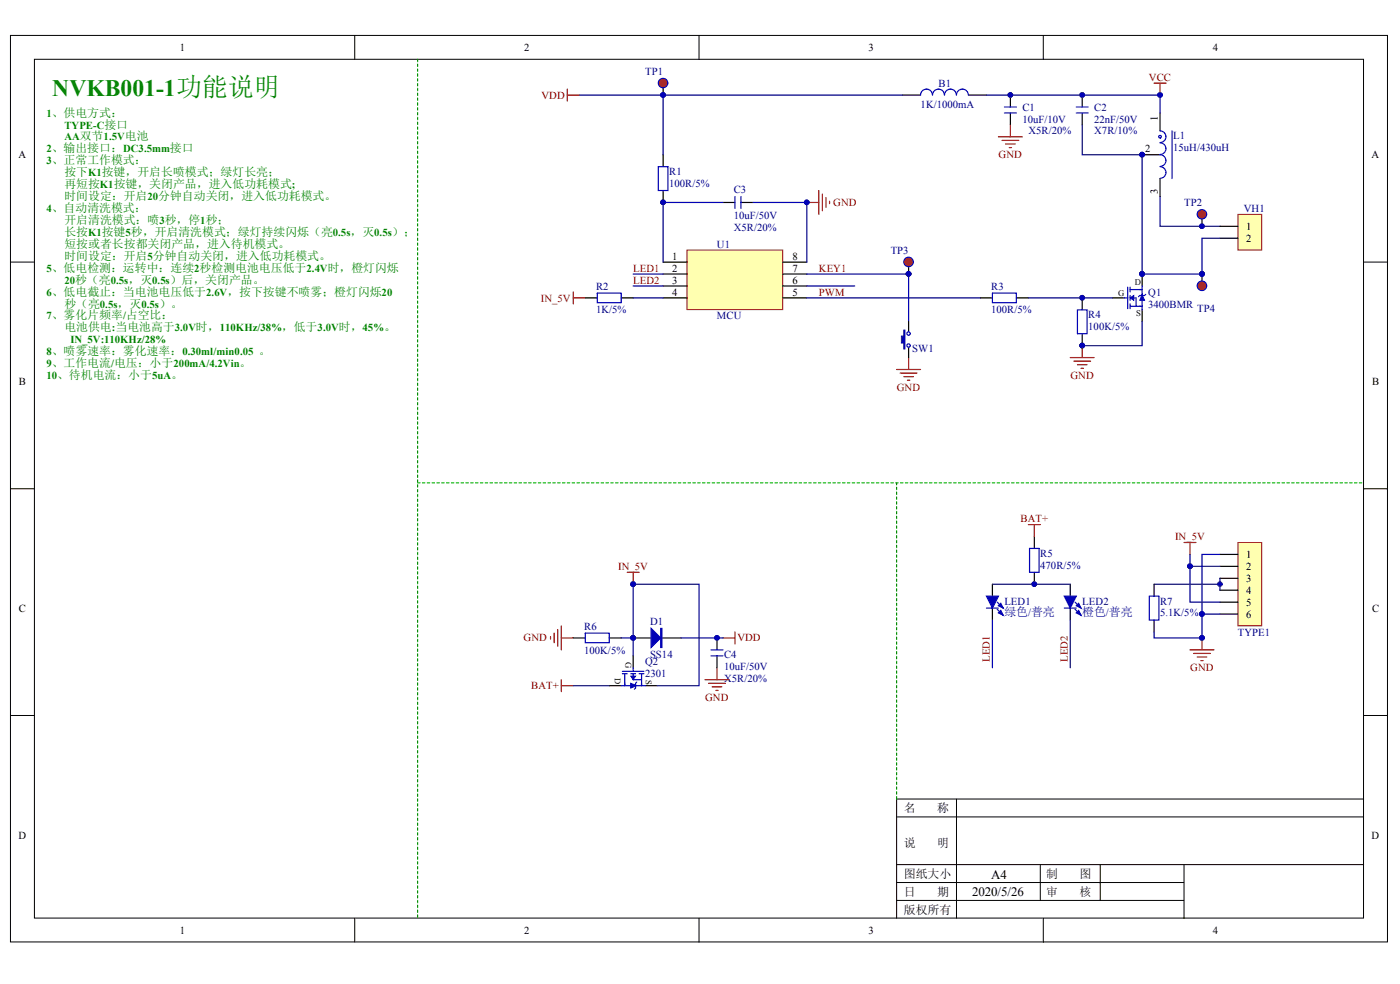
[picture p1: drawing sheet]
<svg xmlns="http://www.w3.org/2000/svg" width="288mm" height="202mm" viewBox="0 0 288 202" stroke-linecap="round" stroke-linejoin="round" font-family="sans-serif">
<g fill="#fff" stroke="#000" stroke-width=".21">
<path d="M2.2 7.3h283.1v186.2h-283.1z"/>
<path d="M7.1 12.2h273.3v176.4h-273.3z"/>
</g>
<g fill="none" stroke="#000" stroke-width=".21">
<path d="M72.9 7.3v4.9M143.7 7.3v4.9M214.5 7.3v4.9M2.2 53.8h4.9M280.4 53.8h4.9M2.2 100.4h4.9M280.4 100.4h4.9M2.2 147h4.9M280.4 147h4.9M184.4 177.6h96M184.4 167.8h96M196.7 164.1v24.5"/>
<path d="M213.9 177.6v7.4M226.2 177.6v7.4M243.5 177.6v11M280.4 164.1h-96v24.5M72.9 188.6v5M143.7 188.6v5M184.4 181.3h59.1M184.4 185h59.1M214.5 188.6v5"/>
</g>
<path d="M141.3 51.4h19.6v12.2h-19.6z" fill="#ffffb0" stroke="#800000" stroke-width=".21"/>
<g fill="none" stroke="#000" stroke-width=".25">
<path d="M222.5 19.5v2.5M222.5 23.2v2.5M136.3 53.8h5M136.3 56.3h5M136.3 58.7h5M148.7 41.6h2.4M152.4 41.6h2.4M161 53.8h4.9M161 56.3h4.9M161 58.7h4.9M234.8 56.3v2.4M136.3 61.2h5"/>
<path d="M161 61.2h4.9M222.5 61.2v2.5M222.5 68.6v2.4M228.7 61.2h2.4M234.8 63.7v2.4"/>
</g>
<g fill="#000080" stroke="#000080" stroke-width=".21">
<circle cx="222.5" cy="71" r=".47"/>
<circle cx="222.5" cy="61.2" r=".48"/>
<circle cx="222.5" cy="19.5" r=".47"/>
<circle cx="136.3" cy="41.6" r=".47"/>
<circle cx="165.9" cy="41.6" r=".47"/>
<circle cx="234.8" cy="56.3" r=".48"/>
</g>
<g fill="none" stroke="#00f" stroke-width=".25">
<path d="M221.3 23.2h2.5M221.3 22h2.5M151.1 40.4v2.4M152.4 40.4v2.4M231.9 59v4.4M232.4 59.5h2.4v1.2M232.4 59v1M234.8 58.7v.8h-.5M221.5 63.7h2v4.9h-2zM231.1 61.2h.8M232.4 61.2h1.2v1.7M232.4 60.7v1"/>
<path d="M232.4 62.4v1M234.3 62.9h.5v.8M234.8 61.7v1.2h-2.4M235.6 60.5l-.3 .2h-1l-.2 .3"/>
</g>
<path d="M148.7 41.6h-12.4v12.2M238.5 40.4v6.1h12.3M165.9 61.2h35.7" fill="none" stroke="#000080" stroke-width=".25"/>
<path d="M168.4 39.1v4.9M169.1 39.9v3.4M165.9 41.6h2.5M169.8 40.6v2M170.6 41.3v.5" fill="none" stroke="#800000" stroke-width=".25"/>
<g fill="#00f" stroke="#00f" stroke-width=".21">
<path d="M234.8 60.5l.5 1.2h-1z"/>
<path d="M232.4 61.2l.7-.5v1z"/>
</g>
<path d="M254.5 44h4.9v7.3h-4.9z" fill="#ffffb0" stroke="#800000" stroke-width=".21"/>
<path d="M207.8 19.5v2.5M207.8 23.2v2.5M250.8 46.5h3.7M250.8 48.9h3.7M186.8 66.1v2.5M186.8 71v2.5" fill="none" stroke="#000" stroke-width=".25"/>
<g fill="#000080" stroke="#000080" stroke-width=".21">
<circle cx="207.7" cy="19.5" r=".47"/>
<circle cx="186.8" cy="56.3" r=".48"/>
</g>
<path d="M206.5 23.2h2.5M206.5 22h2.5" fill="none" stroke="#00f" stroke-width=".25"/>
<path d="M184.4 75.9h4.9M185.1 76.6h3.4M185.8 77.4h2M186.6 78.1h.5M186.8 73.5v2.4" fill="none" stroke="#800000" stroke-width=".25"/>
<path d="M130.2 56.3h6.1M165.9 56.3h20.9v9.8" fill="none" stroke="#000080" stroke-width=".25"/>
<g fill="#fff" stroke="#00f" stroke-width=".25">
<circle cx="186.8" cy="71" r=".35"/>
<circle cx="186.8" cy="68.5" r=".35"/>
</g>
<g fill="#000080" stroke="#000080" stroke-width=".21">
<path d="M185.8 67.8h.3v3.9h-.3z"/>
<path d="M185.3 69h.5v1.5h-.5z"/>
<circle cx="165.9" cy="41.6" r=".47"/>
<circle cx="247.1" cy="56.3" r=".48"/>
<circle cx="222.5" cy="71" r=".47"/>
<circle cx="234.8" cy="31.8" r=".47"/>
<circle cx="186.8" cy="56.3" r=".48"/>
</g>
<path d="M154.8 41.6h11.1v12.2M250.8 48.9h-3.6v7.4M234.8 66.1v4.9h-12.3" fill="none" stroke="#000080" stroke-width=".25"/>
<path d="M234.8 31.8h3.7M238.5 23.2v3.7M238.5 36.7v3.7M186.8 53.8v2.5" fill="none" stroke="#000" stroke-width=".25"/>
<path d="M238.5 26.9a1.2 1.2 0 0 1 1.2 1.2 1.2 1.2 0 0 1-1.2 1.2M238.5 29.3a1.2 1.2 0 0 1 1.2 1.2 1.2 1.2 0 0 1-1.2 1.2M238.5 31.8a1.2 1.2 0 0 1 1.2 1.2 1.2 1.2 0 0 1-1.2 1.2M238.5 34.2a1.2 1.2 0 0 1 1.2 1.2 1.2 1.2 0 0 1-1.2 1.2M238.6 28.3a.28 .28 0 0 0 .2-.3 .28 .28 0 0 0-.4-.2 .28 .28 0 0 0-.2 .4l.4 .2M241 26.9v9.8" fill="none" stroke="#00f" stroke-width=".25"/>
<circle cx="186.8" cy="53.8" r=".97" fill="#f00" stroke="#00c" stroke-width=".25"/>
<g fill="#000080" stroke="#000080" stroke-width=".21">
<circle cx="186.8" cy="56.3" r=".48"/>
<circle cx="247.1" cy="56.3" r=".48"/>
</g>
<path d="M247.2 56.3v2.4" fill="none" stroke="#000" stroke-width=".25"/>
<circle cx="247.1" cy="58.7" r=".97" fill="#f00" stroke="#00c" stroke-width=".25"/>
<g fill="#000080" stroke="#000080" stroke-width=".21">
<circle cx="247.1" cy="56.3" r=".48"/>
<circle cx="247.1" cy="46.5" r=".47"/>
</g>
<path d="M247.2 44v2.5" fill="none" stroke="#000" stroke-width=".25"/>
<circle cx="247.1" cy="44" r=".97" fill="#f00" stroke="#00c" stroke-width=".25"/>
<g fill="#000080" stroke="#000080" stroke-width=".21">
<circle cx="247.1" cy="46.5" r=".47"/>
<circle cx="212.7" cy="120" r=".47"/>
<circle cx="136.3" cy="19.5" r=".47"/>
</g>
<path d="M136.3 17.1v2.4M212.7 110.2v2.5M212.7 117.6v2.4M204.1 120v2.5M204.1 124.9v2.5M220.1 120v2.5M220.1 124.9v2.5" fill="none" stroke="#000" stroke-width=".25"/>
<g fill="#00f" stroke="#00f" stroke-width=".25">
<path d="M202.8 122.5h2.5l-1.2 2.4z"/>
<path d="M205.3 124.4l.5-.5 .5 1z"/>
<path d="M205.3 125.9l.5-.5 .5 1z"/>
<path d="M218.8 122.5h2.5l-1.2 2.4z"/>
<path d="M221.3 124.4l.5-.5 .5 1z"/>
<path d="M221.3 125.9l.5-.5 .5 1z"/>
</g>
<path d="M211.7 112.7h2v4.9h-2zM202.8 124.9h2.5M205 123.7l1.3 1.2M205 125.2l1.3 1.2M218.8 124.9h2.5M221 123.7l1.3 1.2M221 125.2l1.3 1.2" fill="none" stroke="#00f" stroke-width=".25"/>
<path d="M204.1 120h16" fill="none" stroke="#000080" stroke-width=".25"/>
<path d="M211.4 107.8h2.5M212.7 107.8v2.4" fill="none" stroke="#800000" stroke-width=".25"/>
<path d="M85.9 12.2v176.4" fill="none" stroke="#00bf00" stroke-width=".25" stroke-dasharray=".5 .5"/>
<circle cx="136.3" cy="17.1" r=".97" fill="#f00" stroke="#00c" stroke-width=".25"/>
<g fill="#000080" stroke="#000080" stroke-width=".21">
<circle cx="136.3" cy="19.5" r=".47"/>
<circle cx="234.8" cy="31.8" r=".47"/>
<circle cx="234.8" cy="56.3" r=".48"/>
<circle cx="247.1" cy="56.3" r=".48"/>
<circle cx="222.5" cy="71" r=".47"/>
<circle cx="238.5" cy="19.5" r=".47"/>
<circle cx="136.3" cy="41.6" r=".47"/>
</g>
<path d="M85.9 99.2h194.5" fill="none" stroke="#00bf00" stroke-width=".25" stroke-dasharray=".5 .5"/>
<path d="M119.1 19.5h66.5M136.3 19.5v12.3M202.8 19.5h35.7v3.7M222.5 25.7v6.1h12.3v24.5h12.4M130.2 58.7h6.1M165.9 58.7h9.8M130.2 61.2h6.1" fill="none" stroke="#000080" stroke-width=".25"/>
<g fill="none" stroke="#800000" stroke-width=".25">
<path d="M116.6 18.3v2.5M116.6 19.5h2.5M237.3 17.1h2.5M238.5 17.1v2.4M205.3 28.1h4.9M206 28.8h3.5M206.8 29.6h1.9M207.5 30.3h.5M207.8 25.7v2.4M117.9 60v2.4M117.9 61.2h2.4M220.1 73.5h4.9"/>
<path d="M220.8 74.2h3.5M221.5 74.9h2M222.3 75.7h.5M222.5 71v2.5"/>
</g>
<path d="M185.6 19.5h3.7M199.1 19.5h3.7M136.3 31.8v2.4M136.3 39.1v2.5M120.3 61.2h2.5M127.7 61.2h2.5" fill="none" stroke="#000" stroke-width=".25"/>
<path d="M196.6 19.5a1.23 1.23 0 0 0-1.2-1.2 1.23 1.23 0 0 0-1.2 1.2 1.23 1.23 0 0 0-1.2-1.2 1.23 1.23 0 0 0-1.3 1.2 1.22 1.22 0 0 0-1.2-1.2 1.22 1.22 0 0 0-1.2 1.2M199.1 19.5a1.22 1.22 0 0 0-1.2-1.2 1.22 1.22 0 0 0-1.2 1.2M135.4 34.2h1.9v4.9h-1.9zM122.8 60.2h4.9v2h-4.9z" fill="none" stroke="#00f" stroke-width=".25"/>
<path d="M254.5 111.4h4.9v17.2h-4.9z" fill="#ffffb0" stroke="#800000" stroke-width=".21"/>
<g fill="none" stroke="#000" stroke-width=".25">
<path d="M201.6 61.2h2.5M209 61.2h2.4M250.8 113.9h3.7M250.8 116.3h3.7M250.8 118.8h3.7M117.9 131.1h2.4M125.3 131.1h2.4M130.2 134.7v2.5M130.2 131.1h3.7M136.1 131.1h3.9M147.4 131.1v2.4M147.4 134.7v2.5"/>
<path d="M237.3 120v2.5M237.3 127.4v2.4M250.8 121.2h3.7M250.8 123.7h3.7M250.8 126.2h3.7M125.3 140.9h2.4M132.7 140.9h2.4"/>
</g>
<g fill="none" stroke="#000080" stroke-width=".25">
<path d="M211.4 61.2h17.3M244.7 116.3v7.4h6.1M244.7 116.3h6.1M244.7 113.9v2.4M250.8 113.9h-3.6v12.3M250.8 118.8v2.4M127.7 131.1h2.5v3.6M130.2 131.1v-11.1h13.5v20.9h-8.6M140 131.1h8.7M204.1 127.4v9.8M220.1 127.4v9.8M237.3 120h13.5"/>
<path d="M247.2 126.2v4.9h-9.9v-1.3M247.2 126.2h3.6M117.9 140.9h7.4"/>
</g>
<g fill="#000080" stroke="#000080" stroke-width=".21">
<circle cx="244.7" cy="116.3" r=".47"/>
<circle cx="247.1" cy="131" r=".47"/>
<circle cx="130.2" cy="131" r=".47"/>
<circle cx="130.2" cy="120" r=".47"/>
<circle cx="147.4" cy="131" r=".47"/>
<circle cx="250.8" cy="120" r=".47"/>
<circle cx="247.1" cy="126.1" r=".47"/>
</g>
<g fill="none" stroke="#800000" stroke-width=".25">
<path d="M129 117.6h2.4M130.2 117.6v2.4M243.5 111.4h2.4M244.7 111.4v2.5M113.2 130.8v.5M113.9 130.1v1.9M114.7 129.3v3.5M115.4 128.6v4.9M115.4 139.6v2.5M115.4 131.1h2.5M145 139.6h4.9M147.4 137.2v2.4"/>
<path d="M148.7 131.1h2.4M151.1 129.8v2.5M244.7 133.5h4.9M245.4 134.2h3.5M246.2 135h1.9M246.9 135.7h.5M247.2 131.1v2.4M115.4 140.9h2.5M145.7 140.4h3.5M146.4 141.1h2M147.2 141.8h.5"/>
</g>
<path d="M184.4 164.1v-64.9" fill="none" stroke="#00bf00" stroke-width=".25" stroke-dasharray=".5 .5"/>
<g fill="none" stroke="#00f" stroke-width=".25">
<path d="M204.1 60.2h4.9v2h-4.9zM120.3 130.1h5v1.9h-5zM128 137.9h4.4M128 138.4h1M128.5 138.4v2.5h1.2M129.7 138.4h1M130.2 137.2v.7M130.2 138.4v1.2h1.7M131.4 138.4h1M131.9 138.4v2.5h-1.2M146.2 133.5h2.5M146.2 134.7h2.5"/>
<path d="M236.3 122.5h2v4.9h-2zM128.5 140.4v.5h-.8M130.9 140.1l-.2 .3v.9l-.3 .3M131.9 140.4v.5h.8"/>
</g>
<g fill="#00f" stroke="#00f" stroke-width=".21">
<path d="M129.7 140.4l1.2 .5-1.2 .4z"/>
<path d="M129.7 138.9h1l-.5 .7z"/>
</g>
<g fill="#00f" stroke="#00f" stroke-width=".25">
<path d="M133.9 129.1l2 2-2 1.9z"/>
<path d="M135.9 129.1h.2v3.9h-.2z" fill-rule="evenodd"/>
</g>
<text font-size="4.8" fill="#008000" x="10.8" y="19.7">NVKB001-1功能说明</text>
<g font-size="2.7">
<text x="199.9" y="184.1">2020/5/26</text>
<text x="203.8" y="180.5">A4</text>
</g>
<g font-size="2.4" fill="#008000">
<text x="13.2" y="36.2">按下K1按键，开启长喷模式；绿灯长亮；</text>
<text x="13.2" y="41.1">时间设定：开启20分钟自动关闭，进入低功耗模式。</text>
<text x="13.2" y="38.7">再短按K1按键，关闭产品，进入低功耗模式;</text>
<text x="13.2" y="46">开启清洗模式：喷3秒，停1秒；</text>
<text x="13.2" y="48.5">长按K1按键5秒，开启清洗模式；绿灯持续闪烁（亮0.5s，灭0.5s）；</text>
<text x="13.2" y="53.3">时间设定：开启5分钟自动关闭，进入低功耗模式。</text>
<text x="13.2" y="50.9">短按或者长按都关闭产品，进入待机模式。</text>
<text x="13.2" y="63.2">秒（亮0.5s，灭0.5s）。</text>
<text x="13.2" y="68.1">电池供电:当电池高于3.0V时，110KHz/38%，低于3.0V时，45%。</text>
</g>
<g font-size="2.4" fill="#000080">
<text x="206.5" y="126.6">绿色/普亮</text>
<text x="222.5" y="126.6">橙色/普亮</text>
</g>
<g font-size="2.4">
<text x="185.8" y="166.9">名</text>
<text x="192.7" y="166.9">称</text>
<text x="185.8" y="173.9">说</text>
<text x="192.7" y="173.9">明</text>
<text x="185.8" y="180.3">图纸大小</text>
<text x="185.8" y="184">日</text>
<text x="192.7" y="184">期</text>
<text x="215.1" y="180.3">制</text>
<text x="215.1" y="184">审</text>
<text x="222" y="180.3">图</text>
<text x="222" y="184">核</text>
<text x="185.8" y="187.7">版权所有</text>
</g>
<g font-size="2.2">
<text x="37" y="10.5">1</text>
<text x="107.8" y="10.5">2</text>
<text x="178.6" y="10.5">3</text>
<text x="249.4" y="10.5">4</text>
<text x="238.1" y="24.9" transform="rotate(-90 238.1 24.9)">1</text>
<text x="3.8" y="32.5">A</text>
<text x="235.5" y="31.3">2</text>
<text x="282" y="32.5">A</text>
<text x="238.1" y="39.8" transform="rotate(-90 238.1 39.8)">3</text>
<text x="256.3" y="47.2">1</text>
<text x="138.2" y="53.3">1</text>
<text x="162.9" y="53.3">8</text>
<text x="256.3" y="49.7">2</text>
<text x="138.2" y="55.8">2</text>
<text x="138.2" y="58.3">3</text>
<text x="162.9" y="55.8">7</text>
<text x="162.9" y="58.3">6</text>
<text x="138.2" y="60.7">4</text>
<text x="162.9" y="60.7">5</text>
<text x="3.9" y="79.1">B</text>
<text x="282.1" y="79.1">B</text>
<text x="256.3" y="114.7">1</text>
<text x="256.3" y="117.1">2</text>
<text x="256.3" y="119.6">3</text>
<text x="3.9" y="125.7">C</text>
<text x="256.3" y="122">4</text>
<text x="256.3" y="124.4">5</text>
<text x="282.1" y="125.7">C</text>
<text x="256.3" y="126.9">6</text>
<text x="3.8" y="172.3">D</text>
<text x="282" y="172.3">D</text>
<text x="37" y="191.9">1</text>
<text x="107.8" y="191.9">2</text>
<text x="178.6" y="191.9">3</text>
<text x="249.4" y="191.9">4</text>
</g>
<g font-size="2.2" fill="#000080">
<text x="132.6" y="15.4">TP1</text>
<text x="193" y="17.8">B1</text>
<text x="189.3" y="22.2">1K/1000mA</text>
<text x="210.2" y="22.7">C1</text>
<text x="225" y="22.7">C2</text>
<text x="210.2" y="25.2">10uF/10V</text>
<text x="211.4" y="27.6">X5R/20%</text>
<text x="225" y="27.6">X7R/10%</text>
<text x="225" y="25.2">22nF/50V</text>
<text x="241.2" y="28.6">L1</text>
<text x="137.6" y="36">R1</text>
<text x="241.2" y="31">15uH/430uH</text>
<text x="137.6" y="38.4">100R/5%</text>
<text x="150.9" y="39.6">C3</text>
<text x="150.9" y="47.5">X5R/20%</text>
<text x="150.9" y="45">10uF/50V</text>
<text x="243.5" y="42.3">TP2</text>
<text x="255.7" y="43.6">VH1</text>
<text x="147.4" y="50.9">U1</text>
<text x="183.1" y="52.1">TP3</text>
<text x="122.6" y="59.5">R2</text>
<text x="203.8" y="59.5">R3</text>
<text x="122.6" y="64.4">1K/5%</text>
<text x="147.4" y="65.6">MCU</text>
<text x="203.8" y="64.4">100R/5%</text>
<text x="223.8" y="65.4">R4</text>
<text x="236.1" y="60.7">Q1</text>
<text x="236.1" y="63.2">3400BMR</text>
<text x="246.2" y="64.1">TP4</text>
<text x="223.8" y="67.8">100K/5%</text>
<text x="187.6" y="72.2">SW1</text>
<text x="213.9" y="114.4">R5</text>
<text x="213.9" y="116.9">470R/5%</text>
<text x="206.5" y="124.2">LED1</text>
<text x="222.5" y="124.2">LED2</text>
<text x="238.5" y="124.2">R7</text>
<text x="120.1" y="129.3">R6</text>
<text x="133.7" y="128.4">D1</text>
<text x="238.5" y="126.6">5.1K/5%</text>
<text x="254.5" y="130.6">TYPE1</text>
<text x="120.1" y="134.3">100K/5%</text>
<text x="132.6" y="136.7">Q2</text>
<text x="133.7" y="135.2">SS14</text>
<text x="148.9" y="135.2">C4</text>
<text x="148.9" y="137.7">10uF/50V</text>
<text x="132.6" y="139.2">2301</text>
<text x="148.9" y="140.1">X5R/20%</text>
</g>
<g font-size="2.2" fill="#800000">
<text x="236.3" y="16.6">VCC</text>
<text x="111.3" y="20.3">VDD</text>
<text x="205.3" y="32.5">GND</text>
<text x="171.3" y="42.3">GND</text>
<text x="130.2" y="55.8">LED1</text>
<text x="130.2" y="58.3">LED2</text>
<text x="168.4" y="55.8">KEY1</text>
<text x="111.2" y="62">IN_5V</text>
<text x="168.4" y="60.7">PWM</text>
<text x="220.1" y="77.9">GND</text>
<text x="184.4" y="80.3">GND</text>
<text x="209.8" y="107.3">BAT+</text>
<text x="241.6" y="110.9">IN_5V</text>
<text x="127.1" y="117.1">IN_5V</text>
<text x="107.7" y="131.8">GND</text>
<text x="151.6" y="131.8">VDD</text>
<text x="203.6" y="136" transform="rotate(-90 203.6 136)">LED1</text>
<text x="219.6" y="136" transform="rotate(-90 219.6 136)">LED2</text>
<text x="244.7" y="137.9">GND</text>
<text x="109.2" y="141.6">BAT+</text>
<text x="145" y="144">GND</text>
</g>
<g font-size="2.2" fill="#008000">
<text x="9.5" y="24">1、供电方式：</text>
<text x="13.2" y="26.4">TYPE-C接口</text>
<text x="13.2" y="28.9">AA双节1.5V电池</text>
<text x="9.5" y="31.3">2、输出接口：DC3.5mm接口</text>
<text x="9.5" y="33.7">3、正常工作模式：</text>
<text x="9.5" y="43.6">4、自动清洗模式：</text>
<text x="9.5" y="55.8">5、低电检测：运转中：连续2秒检测电池电压低于2.4V时，橙灯闪烁</text>
<text x="13.2" y="58.3">20秒（亮0.5s，灭0.5s）后，关闭产品。</text>
<text x="9.5" y="60.7">6、低电截止：当电池电压低于2.6V，按下按键不喷雾；橙灯闪烁20</text>
<text x="9.5" y="65.6">7、雾化片频率/占空比：</text>
<text x="14.5" y="70.5">IN_5V:110KHz/28%</text>
<text x="9.5" y="73">8、喷雾速率：雾化速率：0.30ml/min¡À0.05 。</text>
<text x="9.5" y="75.4">9、工作电流/电压：小于200mA/4.2Vin。</text>
<text x="9.5" y="77.9">10、待机电流：小于5uA。</text>
</g>
<g font-size="1.8" fill="#080d02">
<text x="233.3" y="58.6">D</text>
<text x="229.9" y="60.8">G</text>
<text x="233.6" y="65">S</text>
<text x="128.6" y="136" transform="rotate(90 128.6 136)">G</text>
<text x="126.4" y="139.4" transform="rotate(90 126.4 139.4)">D</text>
<text x="132.8" y="139.6" transform="rotate(90 132.8 139.6)">S</text>
</g>
</svg>
